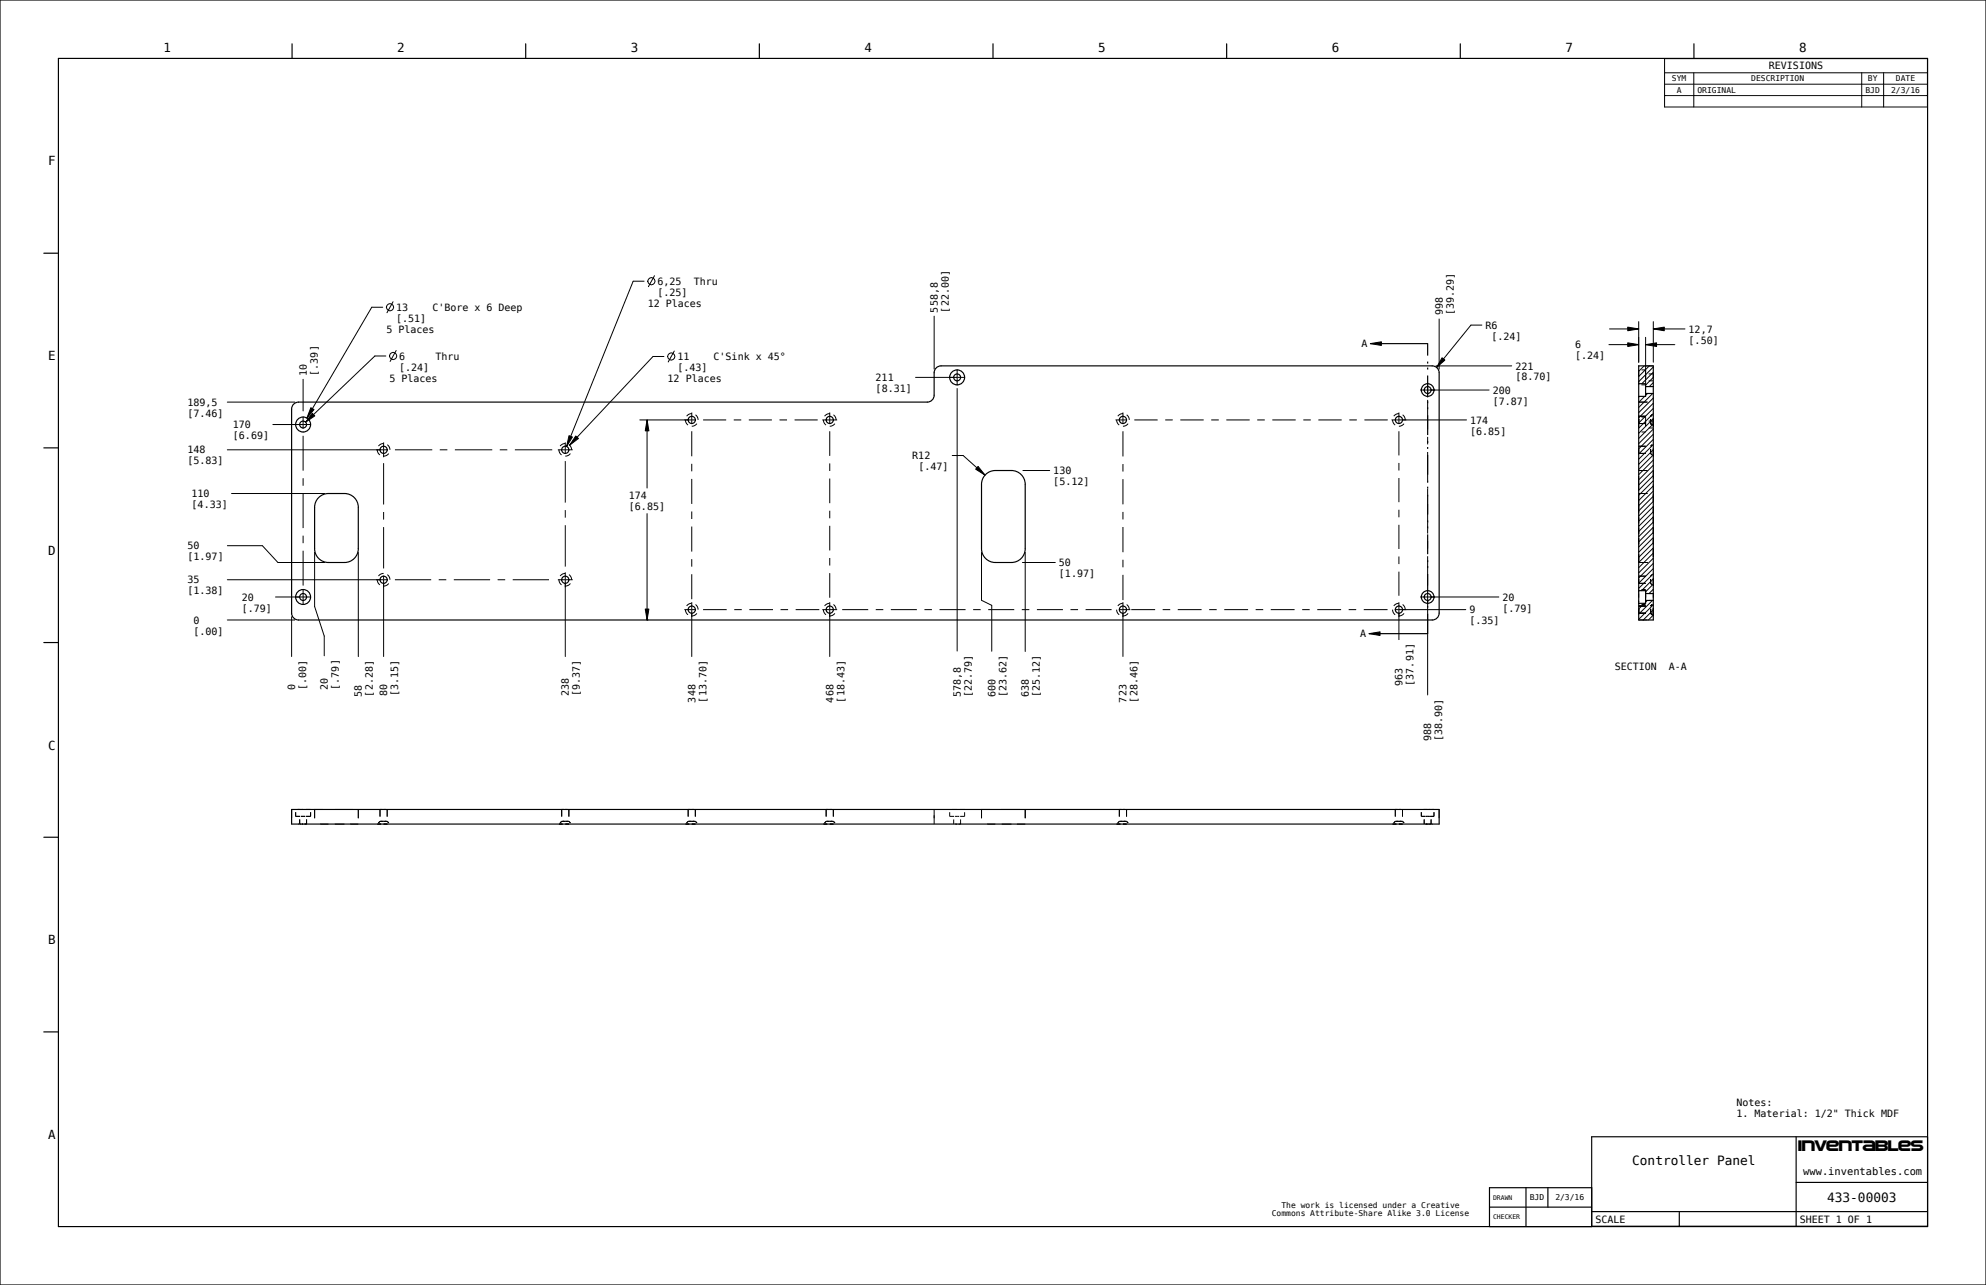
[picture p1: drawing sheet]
<svg xmlns="http://www.w3.org/2000/svg" width="864mm" height="559mm" viewBox="0 0 864 559" stroke-linecap="round" stroke-linejoin="round" font-family="sans-serif">
<path d="M620.8 275.6v-126.2" fill="none" stroke="#000" stroke-width=".51" stroke-dasharray="8.6 2.6 .9 1.7 .9 2.6" stroke-linecap="butt"/>
<g fill="none" stroke="#000" stroke-width=".51">
<path d="M0 0h863.6v558.8h-863.6zM127 19v6.4M228.6 19v6.4M330.2 19v6.4M431.8 19v6.4M533.4 19v6.4M635 19v6.4M736.6 19v6.4M25.4 25.4h812.8v508h-812.8zM19 110.1h6.4M595.9 149.4h24.9M712.6 159.1h6.3v110.5h-6.3z"/>
<path d="M127.5 176l1-.8 1.3-.3h273.4l1.9-.7 1-1.7 .1-10.4 .3-1.3 1.4-1.4 1.3-.3 214.3 .1 1.6 1 .7 1.9-.1 105.2-1 1.7-1.9 .6-493.7-.1-1.6-1-.7-1.9v-88.7zM712.6 166.9h3v5.5h-3M715.6 171.1h3.3M715.6 168.1h3.3M19 194.8h6.4M138.6 216.4l1.4-1.1 1.8-.6 8-.1a6 6 0 0 1 6 6v18a6 6 0 0 1-6 6h-7a6 6 0 0 1-6-6v-18l.3-1.9zM428.6 206.4l1.4-1.1 1.8-.6 8-.1a6 6 0 0 1 6 6v28a6 6 0 0 1-6 6h-7a6 6 0 0 1-6-6v-28l.3-1.9zM712.6 256.9h3v5.5h-3M715.6 258.1h3.3M19 279.4h6.4M595.3 275.6h25.5M715.6 261.1h3.3"/>
<path d="M126.8 352h499v6.4h-499zM19 364.1h6.4M19 448.7h6.4M781 494.3v38.9M838.2 494.3h-146.1v39.1M663.6 516.5v16.9M673.1 516.5v8.4M692.1 516.5h-44.4v16.9M781 514.2h57.2M647.7 524.9h44.4M692.1 533.2h146.1M692.1 526.9h146.1"/>
<path d="M730.2 526.9v6.3"/>
</g>
<g fill="#000">
<path d="M595.9 149.4l4.8-.8v1.6zM627.1 155.6l1.2 1-3.6 3.2zM707.8 142.3l4.8 .7-4.8 .8zM707.8 149.1l4.8 .8-4.8 .8zM715.6 149.9l4.7-.8v1.6zM718.9 143l4.8-.7v1.5zM135.8 179.7l1.1 1.2-4 2.7zM135.2 177.3l1.3 .8-3.1 3.7zM247.4 189.4l1.5 .6-2.5 4.2zM250.4 189.6l1.1 1.1-3.8 2.9zM281.4 182.6l.8 4.8h-1.6zM425.3 202.8l3 3.8-4-2.6z"/>
<path d="M280.6 264.8h1.6l-.8 4.8zM595.3 275.6l4.8-.8v1.5z"/>
</g>
<g fill="none" stroke="#000" stroke-width=".43">
<path d="M723.8 25.5h114.3v21h-114.3zM723.8 31.6h114.3M723.8 36.6h114.3M736.5 31.6v14.9M809.6 31.6v14.9M819.1 31.6v14.9M723.8 41.6h114.3M284.6 119.9l-2.7 4.8M166.4 133.6h-4.7l-28.3 48.2M170.9 131.2l-2.6 4.8M280.1 122.3h-4.8l-28.9 71.9M406.2 137.5v23"/>
<path d="M625.8 138.7v21.8M712.6 139.9v17.6M718.9 139.9v17.6M167.8 154.8h-4.8l-30.1 28.8M172.3 152.4l-2.7 4.8M288.7 155h-4.7l-36.3 38.6M293.2 152.6l-2.6 4.8M595.9 149.4l4.8-.8v1.6zM624.4 159.1h32.9M627.1 155.6l1.2 1-3.6 3.2zM644.4 141.4h-4.8l-14.9 18.4M699.6 149.9h13"/>
<path d="M699.9 143h12.7M707.8 142.3l4.8 .7-4.8 .8zM707.8 149.1l4.8 .8-4.8 .8zM712.7 159.1l-.1 .1M714.9 159.1l-2.3 2.4M715.1 159.1h3.8M715.6 149.9l4.7-.8v1.6zM715.6 146.7v19.8M715.6 149.9h12.7M717.2 159.1l-4.6 4.6M718.9 143l4.8-.7v1.5zM718.9 159.6l-6.3 6.4"/>
<path d="M718.9 143h13.8M98.9 174.9h29.3M131.8 164.9v13.8M135.2 177.3l1.3 .8-3.1 3.7zM135.8 179.7l1.1 1.2-4 2.7zM398.1 164.1h16.5M416.2 168.9v114.2M622.4 169.6h25.1M712.6 174.9h3.8M712.9 172.4l-.3 .3M715.2 172.4l-2.6 2.6M716.4 171.1l-.8 .9"/>
<path d="M718.7 171.1l-6.1 6.1M718.9 179.8l-6.3 6.4M718.9 177.6l-6.3 6.3M718.9 175.3l-6.3 6.4M718.9 173.1l-6.3 6.4M718.9 166.4l-1.7 1.7M718.9 164.1l-3.3 3.4M718.9 161.9l-5 5M98.9 195.6h66.3M118.6 184.6h11.6M247.4 189.4l1.5 .6-2.5 4.2zM250.4 189.6l1.1 1.1-3.8 2.9z"/>
<path d="M278.2 182.6h21M281.4 182.6l.8 4.8h-1.6zM281.4 182.6v29.6M414.1 198.1h4.7l9.5 8.5M609.9 182.6h27.8M718.9 197.8l-6.3 6.4M718.9 195.6l-6.3 6.3M718.9 193.3l-6.3 6.4M718.9 191.1l-6.3 6.3M718.9 188.8l-6.3 6.4M718.9 186.6l-6.3 6.3M718.9 184.3l-6.3 6.4"/>
<path d="M718.9 182.1l-6.3 6.3M100.7 214.6h40.5M425.3 202.8l3 3.8-4-2.6zM444.8 204.6h11.6M712.6 207v6.4M712.6 215.3v8M712.6 204.6h3.8M712.6 214.6h3.8M718.9 218l-6.3 6.4M718.9 215.8l-6.3 6.3M718.9 213.6l-6.3 6.3M718.9 211.3l-6.3 6.4"/>
<path d="M718.9 209.1l-6.3 6.3M718.9 206.8l-6.3 6.4M718.9 202.3l-6.3 6.4M718.9 200.1l-6.3 6.3M718.9 208.2v-3.6l-6.3 6.3M718.9 210.6v2.8M718.9 214.6v3.6M718.9 219.9v3.4M98.9 237.3h15.2l6.7 7.3h20.4M281.4 223.3v46.3M712.6 224.6v3.2M712.6 229.3v3"/>
<path d="M712.6 233.9v2.9M718.9 238.3l-6.3 6.3M718.9 236l-6.3 6.4M718.9 233.8l-6.3 6.3M718.9 231.5l-6.3 6.4M718.9 227l-6.3 6.4M718.9 224.8l-6.3 6.3M718.9 222.5l-6.3 6.4M718.9 220.3l-6.3 6.3M718.9 232.3v-3l-6.3 6.3M718.9 224.6v3.2M718.9 233.9v2.9"/>
<path d="M718.9 238.6v3.6M98.9 252.1h66.3M119.8 259.6h10.4M136.8 240.2v23.6l4.2 12.8v8.6M155.8 240.2v45.3M166.8 253.7v31.8M245.8 253.7v31.8M426.8 240.2v20.9l4.5 2.1v20M444.6 244.6h14.3M445.8 240.2v43.1M622.4 259.6h29.4M712.6 241v3.6"/>
<path d="M712.6 244.6h3.8M718.9 256.2l-1.8 1.9M718.9 254l-3.3 3.3M718.9 251.8l-5.1 5.1M718.9 249.5l-6.3 6.4M718.9 247.3l-6.3 6.3M718.9 245l-6.3 6.4M718.9 242.8l-6.3 6.3M718.9 240.5l-6.3 6.4M98.9 269.6h29.3M126.8 268.2v17.3M280.6 264.8h1.6l-.8 4.8z"/>
<path d="M281.4 269.6h.1M300.8 266.7v18.8M360.8 266.7v18.8M488.3 266.7v18.8M595.3 275.6l4.8-.8v1.5zM608.3 266.7v11.5M609.9 265.1h27.5M620.8 261.2v41M712.6 269.6h3.8M712.8 262.4l-.2 .2M715.1 262.4l-2.5 2.4M716.3 261.1l-.7 .7"/>
<path d="M718.6 261.1l-6 6M718.9 267.5l-2.1 2.1M718.9 265.2l-4.3 4.4M718.9 263l-6.3 6.3M126.8 352v3.8M139.2 358.4h3.6M140.4 352h-3.6v3.8M145.6 358.4h4.2M145.6 352h7.8M152.2 358.4h3.6M155.8 352v3.8M406.2 352v6.4"/>
<path d="M429.2 358.4h3.6M430.4 352h-3.6v3.8M435.6 358.4h4.2M435.6 352h7.8M442.2 358.4h3.6M445.8 352v3.8M625.8 352v3.8"/>
<circle cx="169.6" cy="133.6" r="1.56"/>
<circle cx="283.2" cy="122.3" r="1.56"/>
<circle cx="170.9" cy="154.8" r="1.56"/>
<circle cx="291.9" cy="155" r="1.56"/>
</g>
<!-- layer: 02___PRT_ALL_AXES -->
<g fill="none" stroke="#000" stroke-width=".43">
<path d="M300.8 179.9l-1.3 .3-.9 .8M300.8 179.4v4.9M360.8 179.9l-1.3 .3-.9 .8M360.8 179.4v4.9M412.9 164.1h6.7M416.2 160.8v6.7M488.3 179.9l-1.3 .3-.9 .8M488.3 179.4v4.9M608.3 179.9l-1.3 .3-.9 .8M608.3 179.4v4.9M617.6 169.6h6.4M620.8 166.4v6.4"/>
<path d="M620.8 173.9v12.8M712.6 160.9v2.9M712.6 165.7v.7M712.6 166.9v.2M712.6 167.3v.1M713.8 160.9h1.8v3.9M713.8 167.4h1.8M716.9 165.6h2M716.9 162.6h2v1.8M128.5 184.6h6.7M131.8 189.5v15.2M131.8 181.3v5"/>
<path d="M163.6 195.6h4.8M164.1 195.6l.2 1.2 .9 1M166.8 192.9l-1.3 .3-.9 .8M166.8 192.4v6.4M168.4 193.4l.9 1 .3 1.2M169 197.2l-.9 .9-1.3 .3M171.7 195.6h16.3M191.2 195.6h3.3M197.8 195.6h16.3M217.3 195.6h3.3M223.9 195.6h16.2M242.6 195.6h6.4"/>
<path d="M243.1 195.6l.2 1.2 .8 1M244.1 197.8h.1M245.8 192.9l-1.3 .3-.9 .8M245.8 192.4v4.9M247.4 193.4h.1M247.5 193.4l.8 1 .3 1.2M248 197.2l-.9 .9-1.3 .3M298.1 182.6l.2 1.2 .8 1M299.1 184.8h.1M300.8 187.5v10.9M302.4 180.4l.9 1 .3 1.2M302.4 182.6h-4.8"/>
<path d="M303 184.2l-.9 .9-1.3 .3M305.7 182.6h10.1M319.1 182.6h3.2M325.6 182.6h10.1M339 182.6h3.2M345.5 182.6h10.1M357.6 182.6h6.4M358.1 182.6l.2 1.2 .8 1M359.1 184.8h.1M360.8 187.5v10.8M362.4 180.4l.9 1 .3 1.2M363 184.2l-.9 .9-1.3 .3"/>
<path d="M485.6 182.6l.2 1.2 .8 1M486.6 184.8h.1M488.3 187.5v11M489.9 180.4l.9 1 .3 1.2M489.9 182.6h-4.8M490.5 184.2l-.9 .9-1.3 .3M493.2 182.6h10.2M506.7 182.6h3.3M513.2 182.6h10.2M526.7 182.6h3.3M533.3 182.6h10.1M546.7 182.6h3.3"/>
<path d="M553.3 182.6h10.1M566.7 182.6h3.3M573.3 182.6h10.1M586.7 182.6h3.3M593.3 182.6h10.2M605.1 182.6h6.4M605.6 182.6l.2 1.2 .9 1M608.3 187.5v10.5M609.9 180.4l.9 1 .3 1.2M610.5 184.2l-.9 .9-1.3 .3M620.8 190v3.3M620.8 196.5v12.9"/>
<path d="M712.6 194h3.1M712.6 195.3v1.9h3.1M712.6 181h3.1M712.6 184.2h3.1M712.6 181.4v.4M712.6 182.1v3.8M713.8 181.4h1.8v3.9M713.8 187.9h1.8M716.9 186.1h2M716.9 183.1h2M717.7 195.3v1.9l.8 .7M717.7 182.3v1.9l.8 .7"/>
<path d="M718.5 193.3l-.8 .7M718.5 180.3l-.8 .7M718.9 182.1v3.3M718.9 195.1v3.3M131.8 208v3.2M131.8 214.5v15.1M166.8 201.4v18M245.8 200.5v18M300.8 201.7v3.3M300.8 208.3v10.8M360.8 201.5v3.3M360.8 208.1v10.7"/>
<path d="M488.3 201.8v3.3M488.3 208.4v10.9M608.3 201.3v3.3M608.3 207.9v10.5M620.8 212.6v3.3M620.8 219.2v12.8M131.8 232.9v3.3M131.8 239.5v15.1M166.8 222.7v3.2M166.8 229.2v18M245.8 221.8v3.3M245.8 228.4v18"/>
<path d="M300.8 222.4v3.3M300.8 229v10.9M360.8 222.1v3.3M360.8 228.7v10.7M488.3 222.6v3.3M488.3 229.2v10.9M608.3 221.7v3.2M608.3 228.2v10.5M620.8 235.3v3.3M128.5 259.6h6.7M131.8 256.3v6.7M163.6 252.1h4.8"/>
<path d="M164.1 252.1l.2 1.2 .9 1M166.8 249.4l-1.3 .3-.9 .8M166.8 250.5v4.8M168.4 249.9l.9 1 .3 1.2M169 253.7l-.9 .9-1.3 .3M171.7 252.1h15.8M190.8 252.1h3.3M197.3 252.1h15.8M216.4 252.1h3.3M223 252.1h15.7M242.6 252.1h6.4M243.1 252.1l.2 1.2 .9 1"/>
<path d="M245.8 249.4l-1.3 .3-.9 .8M245.8 248.9v6.4M247.4 249.9h.1M247.5 249.9l.8 1 .3 1.2M248 253.7l-.9 .9-1.3 .3M300.8 243.1v3.3M300.8 249.7v10.9M360.8 242.7v3.2M360.8 249.2v10.7M488.3 243.4v3.3M488.3 250v11M608.3 242v3.3"/>
<path d="M608.3 248.6v10.5M617.6 259.6h6.4M620.8 241.9v12.8M620.8 258v4.8M712.6 250.5h3.1M712.6 251.8v1.9h3.1M712.6 256.4v.3M712.6 256.9v.7M712.6 258v1.9M713.8 256.4h1.8v3.9M716.9 258.1h2v1.8M717.7 251.8v1.9l.8 .7"/>
<path d="M718.5 249.8l-.8 .7M718.9 251.6v3.3M297.6 265.1h4.8M298.1 265.1l.2 1.2 .8 1M299.1 267.3h.1M300.8 262.4l-1.3 .3-.9 .8M300.8 261.9v6.4M302.4 262.9h.1M302.5 262.9l.8 1 .3 1.2M303 266.7l-.9 .9-1.3 .3M305.7 265.1h10.3M319.3 265.1h3.3"/>
<path d="M325.9 265.1h10.2M339.4 265.1h3.3M346 265.1h10.3M357.6 265.1h6.4M358.1 265.1l.2 1.2 .8 1M359.1 267.3h.1M360.8 262.4l-1.3 .3-.9 .8M360.8 261.9v6.4M362.4 262.9h.1M362.5 262.9l.8 1 .3 1.2M363 266.7l-.9 .9-1.3 .3M366.2 265.1h11.3"/>
<path d="M380.8 265.1h3.3M387.4 265.1h11.3M402 265.1h3.3M408.6 265.1h11.3M423.2 265.1h3.2M429.7 265.1h11.3M444.3 265.1h3.3M450.9 265.1h11.3M465.5 265.1h3.3M472.1 265.1h11.3M485.6 265.1l.2 1.2 .8 1M486.6 267.3h.1"/>
<path d="M486.7 265.1h4.8M488.3 262.4l-1.3 .3-.9 .8M488.3 261.9v6.4M489.9 262.9h.1M490 262.9l.8 1 .3 1.2M490.5 266.7l-.9 .9-1.3 .3M491.9 265.1h10.4M505.6 265.1h3.3M512.1 265.1h10.4M525.8 265.1h3.3M532.4 265.1h10.3M546 265.1h3.3"/>
<path d="M552.6 265.1h10.3M566.2 265.1h3.3M572.8 265.1h10.4M586.4 265.1h3.3M593 265.1h10.4M605.6 265.1l.2 1.2 .9 1M606.7 265.1h4.8M608.3 262.4l-1.3 .3-.9 .8M608.3 261.9v6.4M609.9 262.9h.1M610 262.9l.8 1 .3 1.2M610.5 266.7l-.9 .9-1.3 .3"/>
<path d="M712.6 263.5h3.1M712.6 264.8v1.9h3.1M712.6 261.2v.7M712.6 262.4v.2M712.6 262.8v.1M713.8 262.9h1.8M716.9 261.1h2M717.7 264.8v1.9l.8 .7M718.5 262.8l-.8 .7M718.9 264.6v3.3M128.6 353.2v1.8h1.9M128.6 352h.1"/>
<path d="M129.4 352h1.3M130.3 356.3v2.1M130.6 358.4h.4M130.9 355h1.8M131.1 352h.7M131.3 358.4h.5M133.1 352h2M133.3 356.3v2.1h-.9M135.1 353.2v1.8h-2M164.1 358.4h1.6M164.5 357.9l.7-.7h3.2l.7 .7M166.2 352h-1v3.1"/>
<path d="M166.8 358.4h1.7M166.8 352h.9M168.4 352v3.1M243.1 358.4h1.6M243.5 357.9l.7-.7h3.2l.7 .7M245.2 352h-1v3.1M245.8 358.4h1.7M245.8 352h.9M247.4 352v3.1M298.1 358.4h1.6M298.5 357.9l.7-.7h3.2l.7 .7M300.2 352h-1v3.1"/>
<path d="M300.8 358.4h1.7M300.8 352h.9M302.4 352v3.1M358.1 358.4h1.6M358.5 357.9l.7-.7h3.2l.7 .7M360.2 352h-1v3.1M360.8 358.4h1.7M360.8 352h.9M362.4 352v3.1M413 353.2v1.8h1.9M414.3 352h1.9M414.7 356.3v2.1"/>
<path d="M415.3 355h1.8M415.3 358.4h.9M417.5 352h2M417.7 356.3v2.1h-.9M419.5 353.2v1.8h-2M485.6 358.4h1.6M486 357.9l.7-.7h3.2l.7 .7M487.7 352h-1v3.1M488.3 358.4h1.7M488.3 352h.9M489.9 352v3.1M605.6 358.4h1.6"/>
<path d="M606 357.9l.7-.7h3.2l.7 .7M607.7 352h-1v3.1M608.3 358.4h1.7M608.3 352h.9M609.9 352v3.1M618.1 353.2v1.8h1.6M619.2 352h1.6M619.3 356.3v2.1M619.9 355h1.8M619.9 358.4h.9M621.1 358.4h.5M621.2 352h.7"/>
<path d="M622.1 352h.4M622.3 356.3v2.1h-.4M622.9 352h.7M623.6 353.2v1.8h-1.7"/>
</g>
<g fill="none" stroke="#000" stroke-width=".51">
<circle cx="416.2" cy="164.1" r="3.3"/>
<circle cx="416.2" cy="164.1" r="1.5"/>
<circle cx="620.8" cy="169.6" r="2.75"/>
<circle cx="620.8" cy="169.6" r="1.5"/>
<circle cx="131.8" cy="184.6" r="3.3"/>
<circle cx="131.8" cy="184.6" r="1.5"/>
<circle cx="166.8" cy="195.6" r="1.56"/>
<circle cx="245.8" cy="195.6" r="1.56"/>
<circle cx="300.8" cy="182.6" r="1.56"/>
<circle cx="360.8" cy="182.6" r="1.56"/>
<circle cx="488.3" cy="182.6" r="1.56"/>
<circle cx="608.3" cy="182.6" r="1.56"/>
<circle cx="131.8" cy="259.6" r="3.3"/>
<circle cx="131.8" cy="259.6" r="1.5"/>
<circle cx="166.8" cy="252.1" r="1.56"/>
<circle cx="245.8" cy="252.1" r="1.56"/>
<circle cx="620.8" cy="259.6" r="2.75"/>
<circle cx="620.8" cy="259.6" r="1.5"/>
<circle cx="300.8" cy="265.1" r="1.56"/>
<circle cx="360.8" cy="265.1" r="1.56"/>
<circle cx="488.3" cy="265.1" r="1.56"/>
<circle cx="608.3" cy="265.1" r="1.56"/>
</g>
<text font-size="6.9" x="781.7" y="500.4">Inventables</text>
<g font-size="5.6">
<text x="709.8" y="506.6">Controller Panel</text>
<text x="794.5" y="522.6">433-00003</text>
</g>
<g font-size="5.4">
<text x="71.1" y="22.7">1</text>
<text x="172.7" y="22.7">2</text>
<text x="274.3" y="22.7">3</text>
<text x="375.9" y="22.7">4</text>
<text x="477.5" y="22.7">5</text>
<text x="579.1" y="22.7">6</text>
<text x="680.7" y="22.7">7</text>
<text x="782.3" y="22.7">8</text>
<text x="20.9" y="72">F</text>
<text x="20.9" y="156.6">E</text>
<text x="20.9" y="241.3">D</text>
<text x="20.9" y="325.9">C</text>
<text x="20.9" y="410.6">B</text>
<text x="20.9" y="495.3">A</text>
</g>
<text font-size="4.5" x="784.1" y="511.1">www.inventables.com</text>
<g font-size="4.3">
<text x="769.2" y="30.2">REVISIONS</text>
<text x="285.9" y="123.9">6,25</text>
<text x="301.7" y="123.9">Thru</text>
<text x="285.9" y="128.6">[.25]</text>
<text x="172.2" y="135.2">13</text>
<text x="188" y="135.2">C'Bore x 6 Deep</text>
<text x="281.7" y="133.4">12 Places</text>
<text x="407.8" y="135.9" transform="rotate(-90 407.8 135.9)">558,8</text>
<text x="412.6" y="135.9" transform="rotate(-90 412.6 135.9)">[22.00]</text>
<text x="627.4" y="137.1" transform="rotate(-90 627.4 137.1)">998</text>
<text x="632.2" y="137.1" transform="rotate(-90 632.2 137.1)">[39.29]</text>
<text x="172.2" y="140">[.51]</text>
<text x="646" y="143">R6</text>
<text x="168" y="144.7">5 Places</text>
<text x="648.6" y="147.7">[.24]</text>
<text x="734.3" y="144.6">12,7</text>
<text x="734.3" y="149.4">[.50]</text>
<text x="592" y="151">A</text>
<text x="684.9" y="151.5">6</text>
<text x="173.6" y="156.4">6</text>
<text x="173.6" y="161.2">[.24]</text>
<text x="189.4" y="156.4">Thru</text>
<text x="294.5" y="156.6">11</text>
<text x="294.5" y="161.4">[.43]</text>
<text x="310.3" y="156.6">C'Sink x 45°</text>
<text x="658.9" y="160.7">221</text>
<text x="684.9" y="156.2">[.24]</text>
<text x="133.4" y="163.4" transform="rotate(-90 133.4 163.4)">10</text>
<text x="138.2" y="163.4" transform="rotate(-90 138.2 163.4)">[.39]</text>
<text x="169.4" y="165.9">5 Places</text>
<text x="290.3" y="166.1">12 Places</text>
<text x="380.8" y="165.7">211</text>
<text x="658.9" y="165.5">[8.70]</text>
<text x="380.8" y="170.5">[8.31]</text>
<text x="649.1" y="171.2">200</text>
<text x="81.5" y="176.4">189,5</text>
<text x="649.1" y="176">[7.87]</text>
<text x="81.5" y="181.2">[7.46]</text>
<text x="639.3" y="184.2">174</text>
<text x="101.3" y="186.2">170</text>
<text x="101.3" y="191">[6.69]</text>
<text x="639.3" y="189">[6.85]</text>
<text x="81.5" y="197.2">148</text>
<text x="81.5" y="202">[5.83]</text>
<text x="396.7" y="199.7">R12</text>
<text x="399.3" y="204.4">[.47]</text>
<text x="458" y="206.2">130</text>
<text x="458" y="211">[5.12]</text>
<text x="83.3" y="216.2">110</text>
<text x="83.3" y="221">[4.33]</text>
<text x="273.5" y="217">174</text>
<text x="273.5" y="221.8">[6.85]</text>
<text x="81.5" y="238.9">50</text>
<text x="81.5" y="243.7">[1.97]</text>
<text x="460.5" y="246.2">50</text>
<text x="460.5" y="251">[1.97]</text>
<text x="81.5" y="253.7">35</text>
<text x="81.5" y="258.5">[1.38]</text>
<text x="105.1" y="261.2">20</text>
<text x="653.3" y="261.2">20</text>
<text x="105.1" y="266">[.79]</text>
<text x="639" y="266.7">9</text>
<text x="653.3" y="266">[.79]</text>
<text x="84.1" y="271.2">0</text>
<text x="84.1" y="276">[.00]</text>
<text x="639" y="271.5">[.35]</text>
<text x="591.4" y="277.1">A</text>
<text x="702.1" y="291.5">SECTION</text>
<text x="725.7" y="291.5">A-A</text>
<text x="142.6" y="299.9" transform="rotate(-90 142.6 299.9)">20</text>
<text x="147.3" y="299.9" transform="rotate(-90 147.3 299.9)">[.79]</text>
<text x="609.9" y="298.1" transform="rotate(-90 609.9 298.1)">963</text>
<text x="614.7" y="298.1" transform="rotate(-90 614.7 298.1)">[37.91]</text>
<text x="128.4" y="300.2" transform="rotate(-90 128.4 300.2)">0</text>
<text x="133.2" y="300.2" transform="rotate(-90 133.2 300.2)">[.00]</text>
<text x="157.4" y="302.9" transform="rotate(-90 157.4 302.9)">58</text>
<text x="162.2" y="302.9" transform="rotate(-90 162.2 302.9)">[2.28]</text>
<text x="168.4" y="302.9" transform="rotate(-90 168.4 302.9)">80</text>
<text x="173.2" y="302.9" transform="rotate(-90 173.2 302.9)">[3.15]</text>
<text x="247.4" y="302.9" transform="rotate(-90 247.4 302.9)">238</text>
<text x="252.2" y="302.9" transform="rotate(-90 252.2 302.9)">[9.37]</text>
<text x="302.4" y="305.5" transform="rotate(-90 302.4 305.5)">348</text>
<text x="307.2" y="305.5" transform="rotate(-90 307.2 305.5)">[13.70]</text>
<text x="362.4" y="305.5" transform="rotate(-90 362.4 305.5)">468</text>
<text x="367.2" y="305.5" transform="rotate(-90 367.2 305.5)">[18.43]</text>
<text x="417.8" y="303.1" transform="rotate(-90 417.8 303.1)">578,8</text>
<text x="422.6" y="303.1" transform="rotate(-90 422.6 303.1)">[22.79]</text>
<text x="432.8" y="303.2" transform="rotate(-90 432.8 303.2)">600</text>
<text x="437.6" y="303.2" transform="rotate(-90 437.6 303.2)">[23.62]</text>
<text x="447.4" y="303.3" transform="rotate(-90 447.4 303.3)">638</text>
<text x="452.2" y="303.3" transform="rotate(-90 452.2 303.3)">[25.12]</text>
<text x="489.9" y="305.5" transform="rotate(-90 489.9 305.5)">723</text>
<text x="494.7" y="305.5" transform="rotate(-90 494.7 305.5)">[28.46]</text>
<text x="622.4" y="322.2" transform="rotate(-90 622.4 322.2)">988</text>
<text x="627.2" y="322.2" transform="rotate(-90 627.2 322.2)">[38.90]</text>
<text x="755.1" y="481">Notes:</text>
<text x="755.1" y="485.7">1. Material: 1/2&quot; Thick MDF</text>
<text x="693.7" y="532">SCALE</text>
<text x="782.6" y="532">SHEET 1 OF 1</text>
</g>
<g font-size="3.5">
<text x="727" y="35.4">SYM</text>
<text x="761.5" y="35.4">DESCRIPTION</text>
<text x="812.2" y="35.4">BY</text>
<text x="824.4" y="35.4">DATE</text>
<text x="729.1" y="40.4">A</text>
<text x="738.1" y="40.4">ORIGINAL</text>
<text x="811.2" y="40.4">BJD</text>
<text x="822.3" y="40.4">2/3/16</text>
<text x="665.2" y="522">BJD</text>
<text x="676.3" y="522">2/3/16</text>
<text x="557.2" y="525.2">The work is licensed under a Creative</text>
<text x="553" y="529">Commons Attribute-Share Alike 3.0 License</text>
</g>
<g font-size="2.8">
<text x="649.3" y="521.7">DRAWN</text>
<text x="649.3" y="530.2">CHECKER</text>
</g>
</svg>
